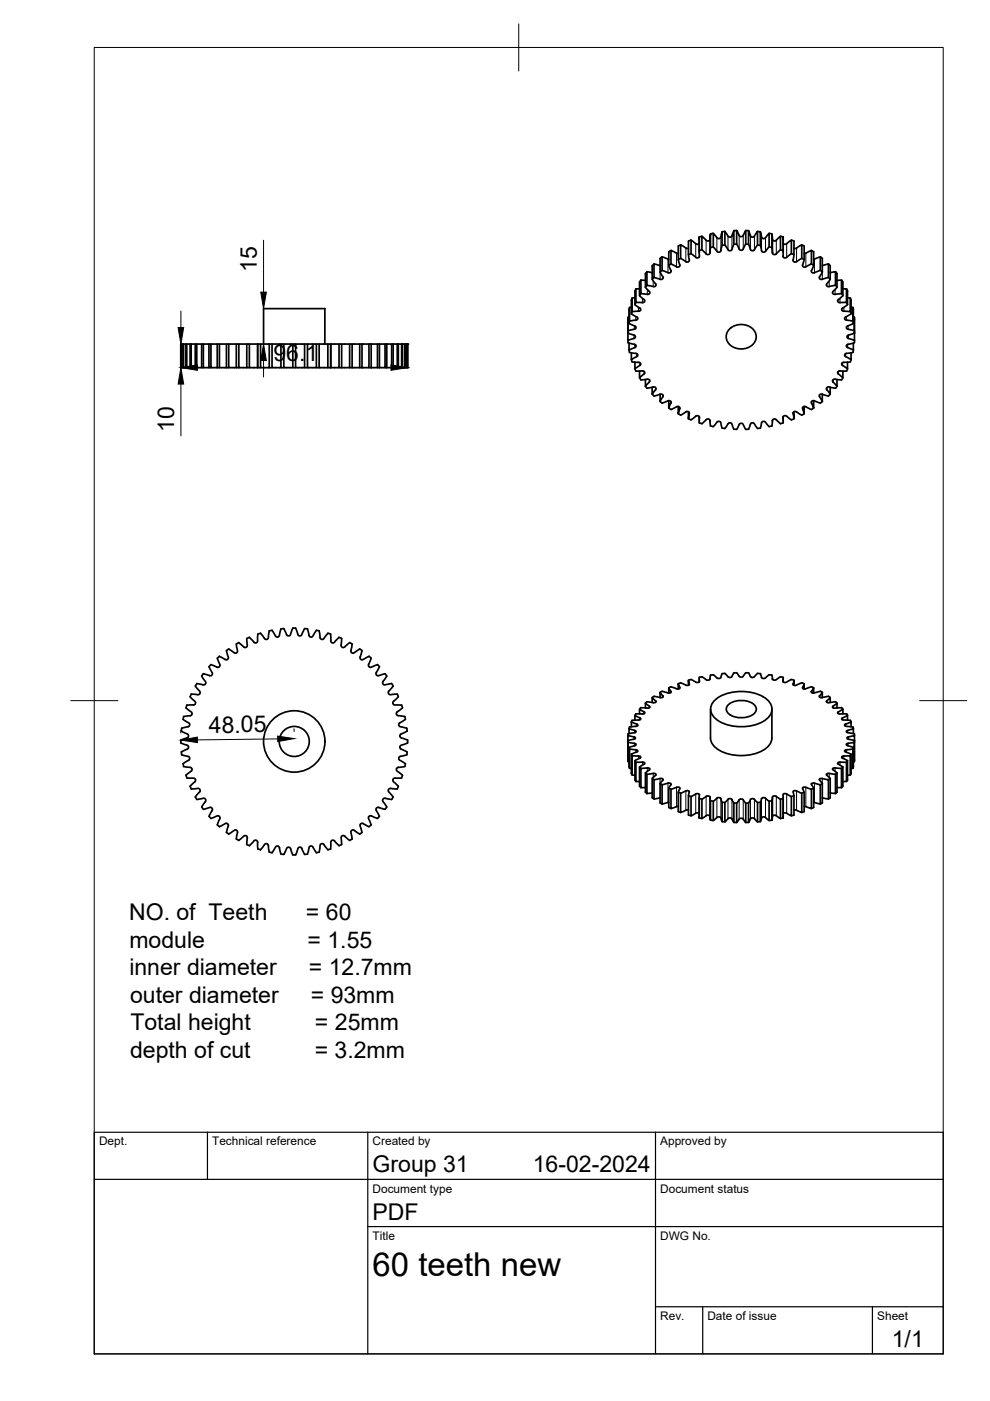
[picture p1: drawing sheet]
<svg xmlns="http://www.w3.org/2000/svg" width="210mm" height="297mm" viewBox="0 0 210 297" stroke-linecap="round" stroke-linejoin="round" font-family="sans-serif">
<!-- layer: Visible -->
<g fill="none" stroke="#000" stroke-width=".36">
<path d="M135.6 59.8v2.9l1.1 .9v.4l-.3 .1h-1.6v-2.9h.8M135.9 59.4l-.3 .4M136.8 58v2.9l1 1v.3l-.3 .2-1.6-.1v-2.9l.9 .1M137.2 57.6l-.4 .4M138.7 56l-.4 .4v2.8l.8 1.1-.1 .3-.3 .2-1.5-.3v-2.9l1.1 .2M138.7 58.8l-.4 .4M140.4 54.4l-.4 .4v2.9l.6 1.2-.3 .4-1.6-.4v-2.9l1.3 .3M140.4 57.3l-.5 .4M141.8 53.4v2.9l.5 1.2v.2l-.4 .2-1.5-.6v-2.9l1.4 .6M142.3 56l-.5 .3M142.3 53.1l-.5 .3M144.3 51.9l-.5 .3v2.9l.4 1.2-.3 .3h-.3l-1.3-.6v-2.9l1.5 .6"/>
<path d="M144.3 54.8l-.5 .2M146 51.1v2.9l.2 1.3-.3 .2-.3 .1-1.3-.8v-2.9l1.2 .7h.5M146.5 53.8l-.5 .2M146.5 50.9l-.5 .2M148.3 51.6a.51 .51 0 0 1-.8 .1l-1-.8v2.9l1.1 .8 .4 .1 .3-.3v-4.1v3.2M148.8 53l-.5 .1M148.8 50.1l-.5 .2M150.5 50.7l-.2 .4h-.4l-1.1-1v2.9l1 .9 .5 .1 .2-.3 .1-1.2v-2.9l-.1 3.9M151.2 52.3l-.6 .2M151.2 49.5l-.6 .1M151.2 49.5l.9 1 .4 .1 .3-.2 .3-1.2v2.8l-.3 1.2-.2 .2h-.5l-.9-1zM153.7 49.1l.6 1 .6 .2 .3-.2 .4-1.2v2.9l-.4 1.2-.3 .2-.5-.2-.7-1z"/>
<path d="M153.7 51.9l-.6 .1M153.7 49.1h-.6M156.2 48.9l.5 1.1 .5 .2 .4-.2 .5-1.1v2.9l-.5 1.1-.3 .2-.6-.2-.5-1.1zM156.2 51.8h-.6M156.2 48.9h-.6M158.1 51.8h.6M158.1 48.9h.6M158.7 48.9l.4 1.2 .3 .2 .6-.2 .6-1v2.9l-.9 1.2-.5-.2-.5-1.2zM160.6 51.9l.6 .1M160.6 49.1h.6M161.2 49.2l.3 1.2 .3 .2 .4-.1 .9-1v2.9l-1.1 1.1-.5-.2-.3-1.3zM163.1 52.3l.6 .2"/>
<path d="M163.1 49.5l.6 .1M163.8 50.7l.2 .4h.4l1.1-1v2.9l-1 .9-.5 .1-.2-.3-.1-1.2v-2.9l.1 3.9M165.5 53l.6 .1M165.5 50.1l.6 .2M166.1 51.6a.51 .51 0 0 0 .7 .1l1-.8v2.9l-1.1 .8-.4 .1-.3-.3 .1-4.1v3.2M167.8 53.8l.6 .2M167.8 50.9l.6 .2M168.3 51.1v2.9l-.2 1.3 .3 .2 .3 .1 1.3-.8v-2.9l-1.2 .7h-.5M170 51.9l.5 .3v2.9l-.4 1.2 .3 .3h.3l1.3-.6v-2.9l-1.5 .6M170 54.8l.5 .2M172.1 56l.4 .3M172.1 53.1l.4 .3"/>
<path d="M172.5 53.4v2.9l-.5 1.2v.2l.4 .2 1.5-.6v-2.9l-1.4 .6M174 57.3l.4 .4M174 54.4l.4 .4M174.3 54.8v2.9l-.6 1.2 .4 .4 1.5-.4v-2.9l-1.3 .3M175.7 56l.3 .4v2.8l-.8 1.1 .1 .3 .3 .2 1.5-.3v-2.9l-1.1 .2M175.7 58.8l.3 .4M177.2 57.6l.3 .4M177.5 58v2.9l-1 1 .1 .3 .2 .2 1.6-.1v-2.9l-.9 .1M178.4 59.4l.3 .4M178.7 59.8v2.9l-1.1 1v.3l.3 .1h1.6v-2.9h-.8M38.3 72.9v5M38.4 72.9v5"/>
<path d="M38.5 72.9v5M38.8 72.9h-.3v5h.3M38.9 72.9h-.1v5h.1M39.4 72.9h-.5v5h.5M39.6 72.9h-.2v5h.2M40.3 72.9h-.7v5h.7M40.5 72.9h-.2v5h.2M41.4 72.9h-.9v5h.9M41.7 72.9h-.3v5h.3M42.8 72.9h-1.1v5h1.1M43.1 72.9h-.3v5h.3M44.3 72.9h-1.2v5h1.2"/>
<path d="M44.7 72.9h-.4v5h.4M46.1 72.9h-1.4v5h1.4M46.5 72.9h-.4v5h.4M48 72.9h-1.5v5h1.5M48.5 72.9h-.5v5h.5M50.1 72.9h-1.6v5h1.6M50.6 72.9h-.5v5h.5M52.3 72.9h-1.7v5h1.7M52.9 72.9h-.6v5h.6M54.6 72.9h-1.7v5h1.7M54.6 72.9v5M54.7 77.9h.5"/>
<path d="M54.7 72.9h.5M55.2 72.9h1.9v5h-1.9zM55.9 72.9v-7.5h13v7.5M57.1 77.9h.6M57.1 72.9h.6M57.7 72.9h1.9v5h-1.9zM59.6 77.9h.6M59.6 72.9h.6M60.2 72.9h1.9v5h-1.9zM62.1 77.9h.6M62.1 72.9h.6M62.7 72.9h1.9v5h-1.9z"/>
<path d="M64.6 77.9h.6M64.6 72.9h.6M65.2 72.9h1.9v5h-1.9zM67.1 77.9h.6M67.1 72.9h.6M67.7 72.9h1.8v5h-1.8zM69.5 77.9h.6M69.5 72.9h.6v5M70.1 72.9h1.8v5h-1.8zM71.9 77.9h.5M71.9 72.9h.5M72.4 72.9h1.7v5h-1.7z"/>
<path d="M74.1 77.9h.6M74.1 72.9h.6M74.7 72.9h1.6v5h-1.6zM76.3 77.9h.5M76.3 72.9h.5M76.8 72.9h1.4v5h-1.4zM78.2 77.9h.5M78.2 72.9h.5M78.7 72.9h1.3v5h-1.3zM80 77.9h.5M80 72.9h.5M80.5 72.9h1.1v5h-1.1"/>
<path d="M80.5 72.9v5M81.6 77.9h.4M81.6 72.9h.4M82 72.9h1v5h-1M82 72.9v5M83 77.9h.4M83 72.9h.4M83.4 72.9h.8v5h-.8M83.4 72.9v5M84.2 77.9h.3M84.2 72.9h.3M84.5 72.9h.7v5h-.7"/>
<path d="M84.5 72.9v5M85.2 77.9h.1M85.2 72.9h.1M85.3 72.9h.5v5h-.5M85.3 72.9v5M85.8 77.9h.2M85.8 72.9h.2M86 72.9h.3v5h-.3M86 72.9v5M86.3 72.9v5M86.4 72.9v5M133.1 72.2l.1 .5"/>
<path d="M133.2 67.2l-.1 3.4 1.5 .5 .1 .2-.1 .4-1.5 .5 .1-2.1M133.2 72.7l1.5 .4 .1 .4-1.4 .7v-1.5M133.4 74.2a.8 .8 0 0 0 1.1 .7l.6 .1 .1 .4-1.3 .8v-1.4M133.5 65.2l-.1 3.4 1.2 .5 .3 .4-.3 .3-1.4 .3v-2.8l.2-.1M133.5 68.1l-.1 .5M133.9 76.2l.1 .5M134 63.2l-.1 .5v2.9l1.2 .6 .1 .4-.3 .3-1.4 .2v-2.9l.4-.1M134 66.1l-.1 .4M134 76.7l1.5 .1 .3 .3-.1 .4-1.1 .7v-1.4M134.6 78.2a.85 .85 0 0 0 1.3 .5h.6l.2 .3-1.1 1.1v-1.4M134.6 61.7v2.9l1.1 .7 .1 .4-.3 .3-1.5 .1v-2.9l.6-.1M134.8 64.1l-.2 .5"/>
<path d="M134.8 61.2l-.2 .5M135.9 62.2l-.3 .5M137.2 60.5l-.4 .4M154.9 69.6a3.4 3.4 0 0 1 5.4 1.5 2.93 2.93 0 0 1-3.5 2.9 2.58 2.58 0 0 1-2.4-4zM177.2 60.5l.3 .4M178.4 62.2l.3 .5M179.5 64.1l.2 .5M179.5 61.2l.2 .5M179.7 61.7v2.9l-1.1 .7-.1 .4 .3 .3 1.5 .1v-2.9l-.6-.1M179.7 78.2a.88 .88 0 0 1-1.3 .5h-.6l-.2 .3 1.1 1.1v-1.4M180.3 76.7l-1.5 .1-.3 .2v.4l1.2 .8v-1.4M180.3 66.1l.2 .4"/>
<path d="M180.3 63.2l.2 .5M180.4 63.7v2.9l-1.2 .6-.1 .4 .3 .3 1.4 .2v-2.9l-.4-.1M180.5 76.2l-.2 .5M180.8 74.7l-1.5 .3-.2 .1v.3l1.3 .8v-1.4M180.9 68.1l.1 .5M180.9 65.2l.1 .5M180.9 65.7v2.9l-1.2 .5-.2 .4 .2 .3 1.4 .3v-2.8l-.2-.1M181 74.2l-.1 .5M181.1 72.7l-1.5 .4-.1 .4 1.4 .7v-1.5M181.2 67.2v3.4l-1.5 .5-.1 .2 .1 .4 1.5 .5v-2.1M181.2 72.2v.5M135.6 80.1l.3 .4"/>
<path d="M136.8 81.9a.92 .92 0 0 0 1.4 .2l.6-.1 .3 .4-.8 1.2v-1.5M136.8 80.5v1.4l1-1-.1-.3-.2-.2-1.6 .1M138.3 83.6a.91 .91 0 0 0 1.4 .1l.3-.1M139.9 85.1l.5 .4M140 83.6h.4l.2 .3-.6 1.2zM141.8 84.9v1.6l.5-1.1-.1-.4-.5-.1-1.3 .6M143.8 86.2v1.5l.4-1.2-.1-.2-.5-.1-.6 .3a.82 .82 0 0 1-1.2 0M143.8 87.7l.5 .3M146 87.3v1.5l.2-1.3-.3-.2h-.4l-1.2 .7M146 88.8l.5 .2M146.5 89l1.1-.8h.5l.2 .2v1.3M148.3 88.3v1"/>
<path d="M150.5 89.2l-.1-.3-.4-.1-.6 .5a.8 .8 0 0 1-1.1 .3M150.5 89.2v.4a.58 .58 0 0 0 .2 .7 .58 .58 0 0 0 .6 0l1-1 .5 .2 .1 .6a.59 .59 0 0 0 .2 .6 .59 .59 0 0 0 .7 0l.8-1.1 .5 .1 .2 .6a.68 .68 0 0 0 .9 .7M150.5 89.2v.1M156.2 91l.5-1.1 .5-.2 .4 .2 .5 1.1M158.7 91h-.6M161.2 90.8a.8 .8 0 0 1-1.1-.7l-.4-.4h-.4l-.6 1.3M163.1 90.5l-.9-1.1-.4-.1-.3 .2-.3 1.3M163.8 89.2l.1-.3 .4-.1 .6 .5a.82 .82 0 0 0 1.2 .3M163.8 89.2v.4a.63 .63 0 0 1-.7 .8M163.8 89.2v.1M166.1 88.3v1M167.8 89l-1-.8h-.6l-.2 .2 .1 1.3"/>
<path d="M168.3 87.3v1.5l-.2-1.3 .3-.2h.4l1.2 .7M168.4 88.8l-.6 .2M170.5 86.2v1.5l-.4-1.2 .1-.2 .5-.1 .6 .3a.84 .84 0 0 0 1.2 0M170.5 87.7l-.5 .3M172.5 84.9v1.6l-.5-1.1 .1-.4 .5-.1 1.3 .6M173.7 83.8l.4-.2h.2v1.5l-.6-1.1zM174.4 85.1l-.4 .4M176 83.6a.93 .93 0 0 1-1.4 .1l-.3-.1M177.5 80.5v1.4l-1-1 .1-.3 .2-.2 1.6 .1M177.5 81.9a.95 .95 0 0 1-1.4 .2l-.6-.1-.3 .4 .8 1.2v-1.5M178.7 80.1l-.3 .4M48 138l.4 1.4-.1 .3-.5 .2-.8-.5a.5 .5 0 0 0-.7-.1 .5 .5 0 0 0-.1 .8l.5 .9-.2 .4-.4 .1-.9-.4a.54 .54 0 0 0-.8 .1 .54 .54 0 0 0 .2 .8l.4 .7-.2 .5-.4 .1-1.3-.4"/>
<path d="M50.6 136.2a.85 .85 0 0 0-.3 1.4l.1 .6-.3 .3h-.4l-.5-.4a.74 .74 0 0 0-1.2-.2M54.7 134.5l-.1 1.4-.2 .3-.4 .1-.7-.8a.5 .5 0 0 0-.7-.3 .5 .5 0 0 0-.3 .7l.1 1-.4 .4a1.25 1.25 0 0 1-1-.7l-.4-.3M57.1 133.8l-.2 1.4-.4 .4-.4-.2-.9-1.1-.5 .1M59.6 133.4l-.4 1.3-.2 .3h-.5l-.4-.6a.75 .75 0 0 0-1-.6M60.2 133.3h-.6M62.1 133.2l-.5 1.4-.4 .2-.5-.3-.5-1.2M62.1 133.2h.6M62.7 133.2l.5 1.4 .4 .2 .4-.3 .6-1.2M64.6 133.3h.6M65.2 133.4l.3 1.4 .3 .3 .5-.2 .8-1.2M67.1 133.6l.6 .2M67.7 133.8l.2 1.4 .3 .4 .4-.2 .9-1.1"/>
<path d="M69.5 134.3l.6 .1M70.1 134.5l.1 1.6 .5 .2 .6-.6a.76 .76 0 0 1 1.1-.3M72.4 135.4l-.1 1.5 .4 .4a1.25 1.25 0 0 0 1-.7l.4-.3M74.1 136.2l.6 .3M74.7 136.6l-.3 1.7 .5 .2 .6-.4a.76 .76 0 0 1 1.3-.2M76.8 138l-.5 1.6 .5 .3 .7-.3a.76 .76 0 0 1 1.2-.1l-.6 1.7 .4 .3 .7-.3a.76 .76 0 0 1 1.3 .1l-.8 1.6 .4 .4 .7-.2a.74 .74 0 0 1 1.2 .2l-.9 1.5 .4 .4 .7-.1a.74 .74 0 0 1 1.2 .3l-1 1.2v.5l.3 .2 1.5-.1M38.3 157.5l1.5 .5 .2 .4-.2 .4-1.4 .6M38.4 156.9v.6M38.4 155l1.4 .7 .2 .3-.2 .4-1.5 .5M38.5 159.4v.6M38.5 154.4v.6M38.8 152.5l1.3 .8 .1 .4-.3 .4-1.4 .3"/>
<path d="M38.9 151.9l-.1 .6M39.6 149.5a.74 .74 0 0 0 .5 1.1l.6 .5-.1 .5-.2 .2-1.5 .1M40.6 147.1a.74 .74 0 0 0 .3 1.2l.5 .6-.1 .5-1.7 .1M43.1 142.8a.74 .74 0 0 0 .1 1.3l.4 .4v.5l-.3 .2-.7-.1a.73 .73 0 0 0-1.2 .4l1 1.1v.5l-.3 .2-1.6-.1M84.2 147.1l.3 .6M84.5 147.7l-1.1 1.1-.1 .4 .3 .3h1.6M85.2 149.5a.76 .76 0 0 1-.5 1.1l-.6 .4-.1 .4 .3 .3 .7 .1a.74 .74 0 0 1 1 .7M86 152.5l-1.2 .7-.3 .3 .2 .5 .7 .2a.73 .73 0 0 1 .9 .8M86.3 155l-1.5 .8 .1 .5 .7 .3a.75 .75 0 0 1 .8 .9M86.3 159.4a.74 .74 0 0 1-.9 .9l-.6 .1-.3 .3 .1 .4 .6 .3a.75 .75 0 0 1 .6 1.1l-1.4 .2-.3 .2v.5l.6 .4a.75 .75 0 0 1 .5 1.1l-1.6 .1-.3 .3 .1 .4 1.1 1M86.4 157.5l-1.4 .5-.2 .4 .1 .4 1.4 .6M133.2 157.4l-.1-1.5 1.6 .5-.1 .3-1.5 .3 .1 4.5"/>
<path d="M133.2 155.6l-.1 .3M133.4 158.5l.1 .3M133.4 155.5v-1l1.5 .6-.2 .2-1.5 .3M133.9 154.1v-1l1.3 .6-.3 .3-1.1 .1a.32 .32 0 0 0-.3 0 .32 .32 0 0 0-.1 .4M133.9 159.9l.1 .3M134 152.7l-.1 .4M134.6 152.7v-1l1.2 .7-.3 .3h-1.5M135.6 151.3v-.9l1.1 .7-.3 .3-1.2-.1a.4 .4 0 0 0-.6 .4M135.9 150l-.3 .3M135.9 150l1.6 .1 .3-.1v-.2l-1-.7v1M138.3 148.9v-1l.8 .7v.2l-.4 .2-1.2-.2a.48 .48 0 0 0-.7 .3M138.3 147.9a1.75 1.75 0 0 1 1.7 0"/>
<path d="M139.9 146.8a1.71 1.71 0 0 1 1.6 .1h.5l.3-.2-.5-.9v1.1M140 146.8l.6 .8-.2 .3h-.4zM141.8 145.8a1.8 1.8 0 0 1 1.6 .2l.4 .1 .3-.2-.3-.9v1.1M144.3 144.8l1.2 .5h.5l.2-.2-.2-.9v1.1M144.3 144.8l-.5 .2M148.3 143.6l-.1 1-.5 .1-.5-.3a1.03 1.03 0 0 0-1.2-.2M148.3 143.9v.7M148.3 143.6a1.56 1.56 0 0 1 1.5 .5l.5 .1 .2-.3M150.5 143.9v.1M150.6 150.4v6.1a3.7 3.7 0 0 0 2.7 3 10 10 0 0 0 9.1-.8 2.86 2.86 0 0 0 1.3-2.2v-6.1M151.8 148.2a9.7 9.7 0 0 1 10.7 0 2.54 2.54 0 0 1 0 4.3 9.7 9.7 0 0 1-10.7 0 2.54 2.54 0 0 1 0-4.3zM154.5 149.4a4.4 4.4 0 0 1 5.7 .3 1.56 1.56 0 0 1-1.4 2.2 4.3 4.3 0 0 1-4.6-1 1.19 1.19 0 0 1 .3-1.5z"/>
<path d="M155.6 142.7a.98 .98 0 0 1 1.1 .7l.6 .2 .4-.4a.88 .88 0 0 1 1-.5M155.6 142.7l-.5 .9h-.6l-.3-.3a.73 .73 0 0 0-.9-.5 .73 .73 0 0 0-.5 .9l-.6 .1-.5-.3a.64 .64 0 0 0-.5-.4 .64 .64 0 0 0-.6 .2l-.1 .6M158.7 142.7l.5 .9h.6l.3-.3a.95 .95 0 0 1 1.1-.5M161.2 142.8l.3 .9 .3 .2 .4-.1 .9-.7M163.1 143.1a.65 .65 0 0 1 .7 .8M163.8 143.9v.1M166.1 143.6l-.1 .9 .2 .2 .6-.1 1-.5M166.1 143.9v.7M166.1 143.6a1.57 1.57 0 0 0-1.6 .5l-.5 .1-.2-.3M167.8 144.1l.6 .1M170 144.8l-1.2 .5h-.5l-.2-.2 .2-.9v1.1M170 144.8l.5 .2"/>
<path d="M172.5 145.8a1.84 1.84 0 0 0-1.6 .2l-.4 .1-.3-.2 .3-.9v1.1M173.9 146.6l-1.3 .3h-.5l-.1-.3 .5-.8v1.1M174 146.6l.4 .2M174.3 146.8v1.1h-.4l-.2-.3zM176 148.9v-1l-.8 .7 .1 .3 .4 .1 1.4-.2 .4 .3M176 147.9a1.8 1.8 0 0 0-1.7 0M178.4 150l-1.6 .1-.3-.1 .1-.3 .9-.6v1M178.4 150l.3 .3M178.7 151.3v-.9l-1.1 .7 .3 .3 1.2-.1a.42 .42 0 0 1 .6 .4M179.7 152.7v-1l-1.2 .7 .3 .3h1.5M180.3 152.7l.2 .4M180.4 154.1v-1l-1.3 .6 .3 .3 1.4 .1"/>
<path d="M180.5 159.9l-.2 .3M180.9 154.1l.1 .4M180.9 155.5v-1l-1.4 .6 .1 .2 1.5 .3M181 158.5l-.1 .3M181.2 157.4v-1.5l-1.6 .5 .1 .3 1.5 .3v4.5M181.2 155.6v.3M38.5 160l1.7 .6-.1 .5-.6 .3a.73 .73 0 0 0-.6 1.1M38.9 162.5l1.5 .2 .2 .2 .1 .5-.6 .4a.73 .73 0 0 0-.5 1.1M39.6 164.9l1.7 .2 .1 .5-.5 .5a.74 .74 0 0 0-.4 1.2l1.7-.1 .2 .5-.4 .6a.63 .63 0 0 0-.5 .6 .63 .63 0 0 0 .4 .6l1.2-.3 .4 .1 .1 .5-.4 .6a.73 .73 0 0 0-.1 1.2M43.1 171.6l1.5-.4 .3 .1 .1 .4-.6 1.1a.53 .53 0 0 0 .3 .6 .53 .53 0 0 0 .7-.1l.8-.4 .4 .2v.5l-.4 .9a.52 .52 0 0 0 .3 .7 .52 .52 0 0 0 .6-.2l.7-.4 .5 .1 .1 .4-.3 1a.53 .53 0 0 0 .3 .7 .53 .53 0 0 0 .7-.3l.6-.5 .5 .1 .2 .4-.3 1a.52 .52 0 0 0 .4 .6 .52 .52 0 0 0 .7-.3l.6-.6h.5l.1 .3-.1 1.2a.54 .54 0 0 0 .5 .5 .54 .54 0 0 0 .6-.4l.6-.7 .4 .1 .2 .3v1.1a.53 .53 0 0 0 .6 .5 .53 .53 0 0 0 .5-.5l.4-.6 .5-.1 .3 .3 .1 1.1a.52 .52 0 0 0 .6 .5 .52 .52 0 0 0 .5-.6l.4-.7 .5-.1 .2 .2 .3 1.1a.53 .53 0 0 0 .6 .4 .53 .53 0 0 0 .4-.6l.4-.7 .4-.2 .3 .3 .5 1.4h.6M72.4 179.1a.74 .74 0 0 1-1.1-.4l-.6-.6-.3 .1-.3 .3v.6a.75 .75 0 0 1-.6 1.1M74.1 178.2l-.4-.3a1.25 1.25 0 0 0-1-.7l-.4 .3 .1 1.6"/>
<path d="M74.7 177.9l-.6 .3M84.5 166.7a.85 .85 0 0 1-1.3 .5h-.5l-.3 .2v.4l.4 .5a.63 .63 0 0 1 .5 .6 .63 .63 0 0 1-.4 .6l-1.2-.3-.4 .1-.2 .5 .4 .6a.63 .63 0 0 1 .4 .6 .63 .63 0 0 1-.4 .6l-1.2-.4h-.4l-.2 .5 .4 .6a.75 .75 0 0 1-.1 1.2l-1.6-.5-.3 .3 .3 .8a.75 .75 0 0 1-.2 1.2l-1.5-.8-.4 .4 .2 .7a.76 .76 0 0 1-.2 1.2l-1.3-.8h-.3l-.3 .3 .3 1.6M133.4 161.5h-.2v-4.1l1.4 .2 .3 .2-.2 .3-1.3 .4 .1 4.4M133.9 163l-.4-.1v-4.1l1.5 .2 .2 .2-.1 .2-1.2 .5v4.1l.1 .3M134.6 165.4l.2 .3M134.6 161.3l.2 .3M134.6 164.4l-.6-.1v-4.1l1.6 .1 .2 .1v.2l-1.2 .7v4.1M135.6 165.7h-.8v-4.1h1.6l.3 .2v.2l-1.1 .6v4.1l.3 .3M135.6 162.6l.3 .3M136.8 168l.4 .2M136.8 163.8l.4 .3M136.8 166.9l-.9 .1v-4.1l1.5-.1 .3 .1 .1 .2-1 .8v4.1"/>
<path d="M138.3 168.1l-1.1 .2v-4.1l1.5-.2 .4 .3-.8 .7v4.1l.4 .3M138.3 165l.4 .3M139.9 170.2l.5 .3M139.9 166.1l.5 .3M140 169.1l-1.3 .3v-4.1l1.6-.3 .3 .3-.6 .8v4.1M141.8 167.1l.5 .2M141.8 170.1l-1.4 .4v-4.1l1.6-.4 .3 .3-.5 .8v4.1l.5 .2M143.8 171l-1.5 .4v-4l1.3-.5h.3l.3 .2-.4 .9v4.1l.5 .2M143.8 168l.5 .2M146 171.8l-.5-.1-1.2 .6v-4.1l1.3-.6 .6 .2-.2 .9v4.1l.5 .2M146 168.7l.5 .2M148.3 169.1v4.3v-4.9l-.3-.2h-.4l-1.1 .6v4.1l.4-.2a1.02 1.02 0 0 1 1.4-.3"/>
<path d="M148.3 173.4l.5 .1M148.3 169.3l.5 .1M150.5 169.1l.1 4.8v-4.1l-.1-.8-.3-.3-.5 .1-.9 .7v4.1l1.1-.7h.5l.1 .2M150.6 173.9l.6 .1M150.6 169.8l.6 .1M151.2 169.9l1-.8h.3l.3 .2 .3 .8v4.1l-.3-.8-.3-.2-.4 .1-.9 .7zM153.1 174.2l.6 .1M153.1 170.1h.6M154.3 169.5l.4-.2 .4 .1 .5 .9v4.1l-.4-.8-.4-.2-.4 .1-.7 .8v-4.1zM155.6 174.4h.6M155.6 170.3h.6M156.7 169.5l.3-.1 .5 .1 .6 .8v4.1l-.8-.9-.5 .1-.6 .8v-4.1z"/>
<path d="M158.7 174.4h-.6M158.7 170.3h-.6M159.1 169.5l.7-.1 .8 .8v4.1l-.7-.8-.4-.1-.4 .2-.4 .8v-4.1zM161.2 174.2l-.6 .1M161.2 170.1h-.6M161.5 169.2h.7l.9 .7v4.1l-.9-.7-.4-.1-.3 .2-.3 .8v-4.1zM163.7 173.9l-.6 .1M163.7 169.8l-.6 .1M163.8 169.1l-.1 4.8v-4.1l.1-.8 .3-.3 .5 .1 .9 .7v4.1l-1.1-.7h-.4l-.2 .2M166.1 169.1v4.3l-.1-4.9 .3-.2h.4l1.1 .6v4.1l-.4-.2a1.02 1.02 0 0 0-1.3-.3M166.1 173.4l-.6 .1M166.1 169.3l-.6 .1"/>
<path d="M168.3 171.8l.5-.1 1.2 .6v-4.1l-1.3-.6-.6 .2 .2 .9v4.1l-.5 .2M168.4 168.7l-.6 .2M170.5 171l1.5 .4v-4l-1.3-.5h-.3l-.3 .2 .4 .9v4.1l-.5 .2M170.5 168l-.5 .2M172.5 170.1l1.4 .4v-4.1l-1.6-.4-.3 .3 .5 .8v4.1l-.4 .2M172.5 167.1l-.4 .2M174.3 169.1l1.3 .3v-4.1l-1.6-.3-.3 .3 .6 .8v4.1M174.4 170.2l-.4 .3M174.4 166.1l-.4 .3M176 168.1l1.1 .2v-4.1l-1.5-.2-.4 .3 .8 .7v4.1l-.3 .3M176 165l-.3 .3M177.5 166.9l.9 .1v-4.1l-1.5-.1-.3 .1-.1 .2 1 .8v4.1"/>
<path d="M177.5 168l-.3 .2M177.5 163.8l-.3 .3M178.7 165.7h.8v-4.1h-1.6l-.3 .2 .1 .2 1 .6v4.1l-.3 .3M178.7 162.6l-.3 .3M179.7 164.4l.6-.1v-4.1l-1.6 .1-.2 .1v.2l1.2 .7v4.1M179.7 165.4l-.2 .3M179.7 161.3l-.2 .3M180.4 163l.4-.1v-4.1l-1.5 .2-.2 .2 .1 .2 1.2 .5v4.1M180.5 164l-.2 .3M180.9 161.5h.2v-4.1l-1.4 .2-.2 .2 .1 .3 1.3 .4v4.1M181 162.6l-.1 .3M64.6 181.2l-.6-1.3-.4-.3-.4 .3-.5 1.4"/>
<path d="M67.1 180.8l-1-1.4-.5 .2-.2 .7a.76 .76 0 0 1-.8 .9M69.5 180.2l-.9-1.2-.2-.1-.5 .2-.1 .7a.74 .74 0 0 1-.7 1"/>
<circle cx="62.4" cy="157.2" r="6.5"/>
<circle cx="62.4" cy="157.2" r="3.2"/>
</g>
<g fill="#000">
<circle cx="38.3" cy="77.9" r=".18"/>
<circle cx="38.3" cy="72.9" r=".18"/>
<circle cx="86.4" cy="77.9" r=".18"/>
<circle cx="86.4" cy="72.9" r=".18"/>
</g>
<!-- layer: Visible Narrow -->
<g fill="none" stroke="#000" stroke-width=".21">
<path d="M138.5 59.5v1.3M140 57.7v1.5M141.6 54.9v2.9M143.4 53.7v2.9M145.4 52.6v2.9M147.5 51.7v2.9M149.7 50.9v2.9M152 50.4v2.9M152.8 50.3v2.8M154.3 50.1v2.8M155.2 50v2.9M156.7 49.9v2.9"/>
<path d="M157.6 49.9v2.9M159.1 50v2.9M160 50.1v2.8M161.5 50.3v2.8M162.3 50.4v2.9M164.6 50.9v2.9M166.8 51.7v2.9M168.9 52.6v2.9M170.9 53.7v2.9M172.7 54.9v2.9M174.3 57.7v1.5M175.8 59.5v1.3"/>
<path d="M134.4 71v.8M134.5 69.1v.7M134.6 73v.7M134.8 67.1v.8M135 75v.6M135.4 65.2v.8M135.7 76.9v.6M136.2 63.3v.9M136.5 78.7v.6M137.2 61.4v1M177.1 61.4v1M177.8 78.7v.6"/>
<path d="M178.1 63.3v.9M178.6 76.9v.6M178.9 65.2v.8M179.3 75v.6M179.5 67.1v.8M179.7 73v.7M179.8 69.1v.7M179.9 71v.8M137.7 80.5v.5M139 82.2v.4M140.5 83.7v.4M142.3 85.2v.3"/>
<path d="M144.1 86.4v.3M146.2 87.5v.2M148.3 88.4v.1M150.5 89.2h.1M163.8 89.2h.1M166 88.4v.1M168.1 87.5v.2M170.2 86.4v.3M172 85.2v.3M173.8 83.7v.4M175.3 82.2v.4M176.6 80.5v.5"/>
<path d="M134.4 156.2v.5M134.5 157.6v.5M134.6 154.9v.4M134.8 159v.5M135 153.5v.5M135.7 152.2v.4M136.5 150.9v.4M137.7 149.7v.4M139 148.6v.3M140.5 147.5v.3M142.3 146.6v.2M144.1 145.7v.2"/>
<path d="M146.2 145v.1M148.3 144.4v.1M150.5 143.9v.1M163.8 143.9v.1M166 144.4v.1M168.1 145v.1M170.2 145.7v.2M172 146.6v.2M173.8 147.5v.3M175.3 148.6v.3M176.6 149.7v.4M177.8 150.9v.4"/>
<path d="M178.6 152.2v.4M179.3 153.5v.5M179.5 159v.5M179.7 154.9v.4M179.8 157.6v.5M179.9 156.2v.5M135.4 160.3v.6M136.2 161.6v.6M137.2 162.8v.7M138.5 164v.8M140 165.1v1M141.6 166v4.1"/>
<path d="M143.4 166.9v4.1M145.4 167.7v4.1M147.5 168.3v4.1M149.7 168.9v4M152 169.2v4.1M152.8 169.3v4.1M154.3 169.5v4.1M155.2 169.5v4.1M156.7 169.6v4.1M157.6 169.6v4.1M159.1 169.5v4.1M160 169.5v4.1"/>
<path d="M161.5 169.3v4.1M162.3 169.2v4.1M164.6 168.9v4M166.8 168.3v4.1M168.9 167.7v4.1M170.9 166.9v4.1M172.7 166v4.1M174.3 165.1v1M175.8 164v.8M177.1 162.8v.7M178.1 161.6v.6M178.9 160.3v.6"/>
</g>
<!-- layer: BORDER -->
<path d="M20 10.1h180v276.9h-180zM110 5.1v10M15 148.6h10M195 148.6h10" fill="none" stroke="#000" stroke-width=".21"/>
<!-- layer: TITLEBLOCK -->
<path d="M20 240.1h180v46.9h-180zM20 250h180M44 240.1v9.9M78 240.1v46.9M139 240.1v46.9M78 260.1h122M139 277.1h61M149 277.1v9.9M185 277.1v9.9" fill="none" stroke="#000" stroke-width=".25"/>
<!-- layer: FD_Dimensions -->
<path d="M55.9 50.9v11M38.4 65.9v3.5M38.4 72.9v5M41.8 77.9h41.1M55.9 65.4v7.5M55.9 76.4v3.5M38.4 81.4v11M38.3 154.8v.6M58.9 156.7l-17.1 .2M62.3 154.5l.1 .6" fill="none" stroke="#000" stroke-width=".21"/>
<path d="M37.8 69.4h1.1l-.5 3.5zM38.4 77.9l3.4-.5v1.1zM55.9 72.9l.6 3.5h-1.2zM55.3 61.9h1.2l-.6 3.5zM82.9 77.4l3.5 .5-3.5 .6zM38.4 77.9l.5 3.5h-1.1zM38.4 156.9l3.4-.6v1.1zM58.9 156.1l3.5 .5-3.5 .6z" fill="#000" stroke="#000" stroke-width=".21"/>
<text font-size="7" x="79" y="270.6">60 teeth new</text>
<g font-size="4.9">
<text x="54.4" y="57.6" transform="rotate(-90 54.4 57.6)">15</text>
<text x="58" y="76.5">96.1</text>
<text x="36.9" y="91.6" transform="rotate(-90 36.9 91.6)">10</text>
<text x="44.3" y="155.4" transform="rotate(-1 44.3 155.4)">48.05</text>
<text x="27.4" y="195">NO. of Teeth</text>
<text x="64.9" y="195">= 60</text>
<text x="27.4" y="200.9">module</text>
<text x="65.2" y="200.9">= 1.55</text>
<text x="27.4" y="206.7">inner diameter</text>
<text x="65.5" y="206.7">= 12.7mm</text>
<text x="27.6" y="212.6">outer diameter</text>
<text x="65.9" y="212.6">= 93mm</text>
<text x="27.6" y="218.4">Total height</text>
<text x="66.8" y="218.4">= 25mm</text>
<text x="27.6" y="224.3">depth of cut</text>
<text x="66.7" y="224.3">= 3.2mm</text>
<text x="79" y="248.5">Group 31</text>
<text x="113" y="248.5">16-02-2024</text>
<text x="79" y="258.6">PDF</text>
<text x="189.1" y="285.7">1/1</text>
</g>
<g font-size="2.5">
<text x="21" y="242.9">Dept.</text>
<text x="45" y="242.9">Technical reference</text>
<text x="79" y="242.9">Created by</text>
<text x="140" y="242.9">Approved by</text>
<text x="79" y="252.8">Document type</text>
<text x="140" y="252.8">Document status</text>
<text x="79" y="262.9">Title</text>
<text x="140" y="262.9">DWG No.</text>
<text x="140" y="279.9">Rev.</text>
<text x="150" y="279.9">Date of issue</text>
<text x="186" y="279.9">Sheet</text>
</g>
</svg>
